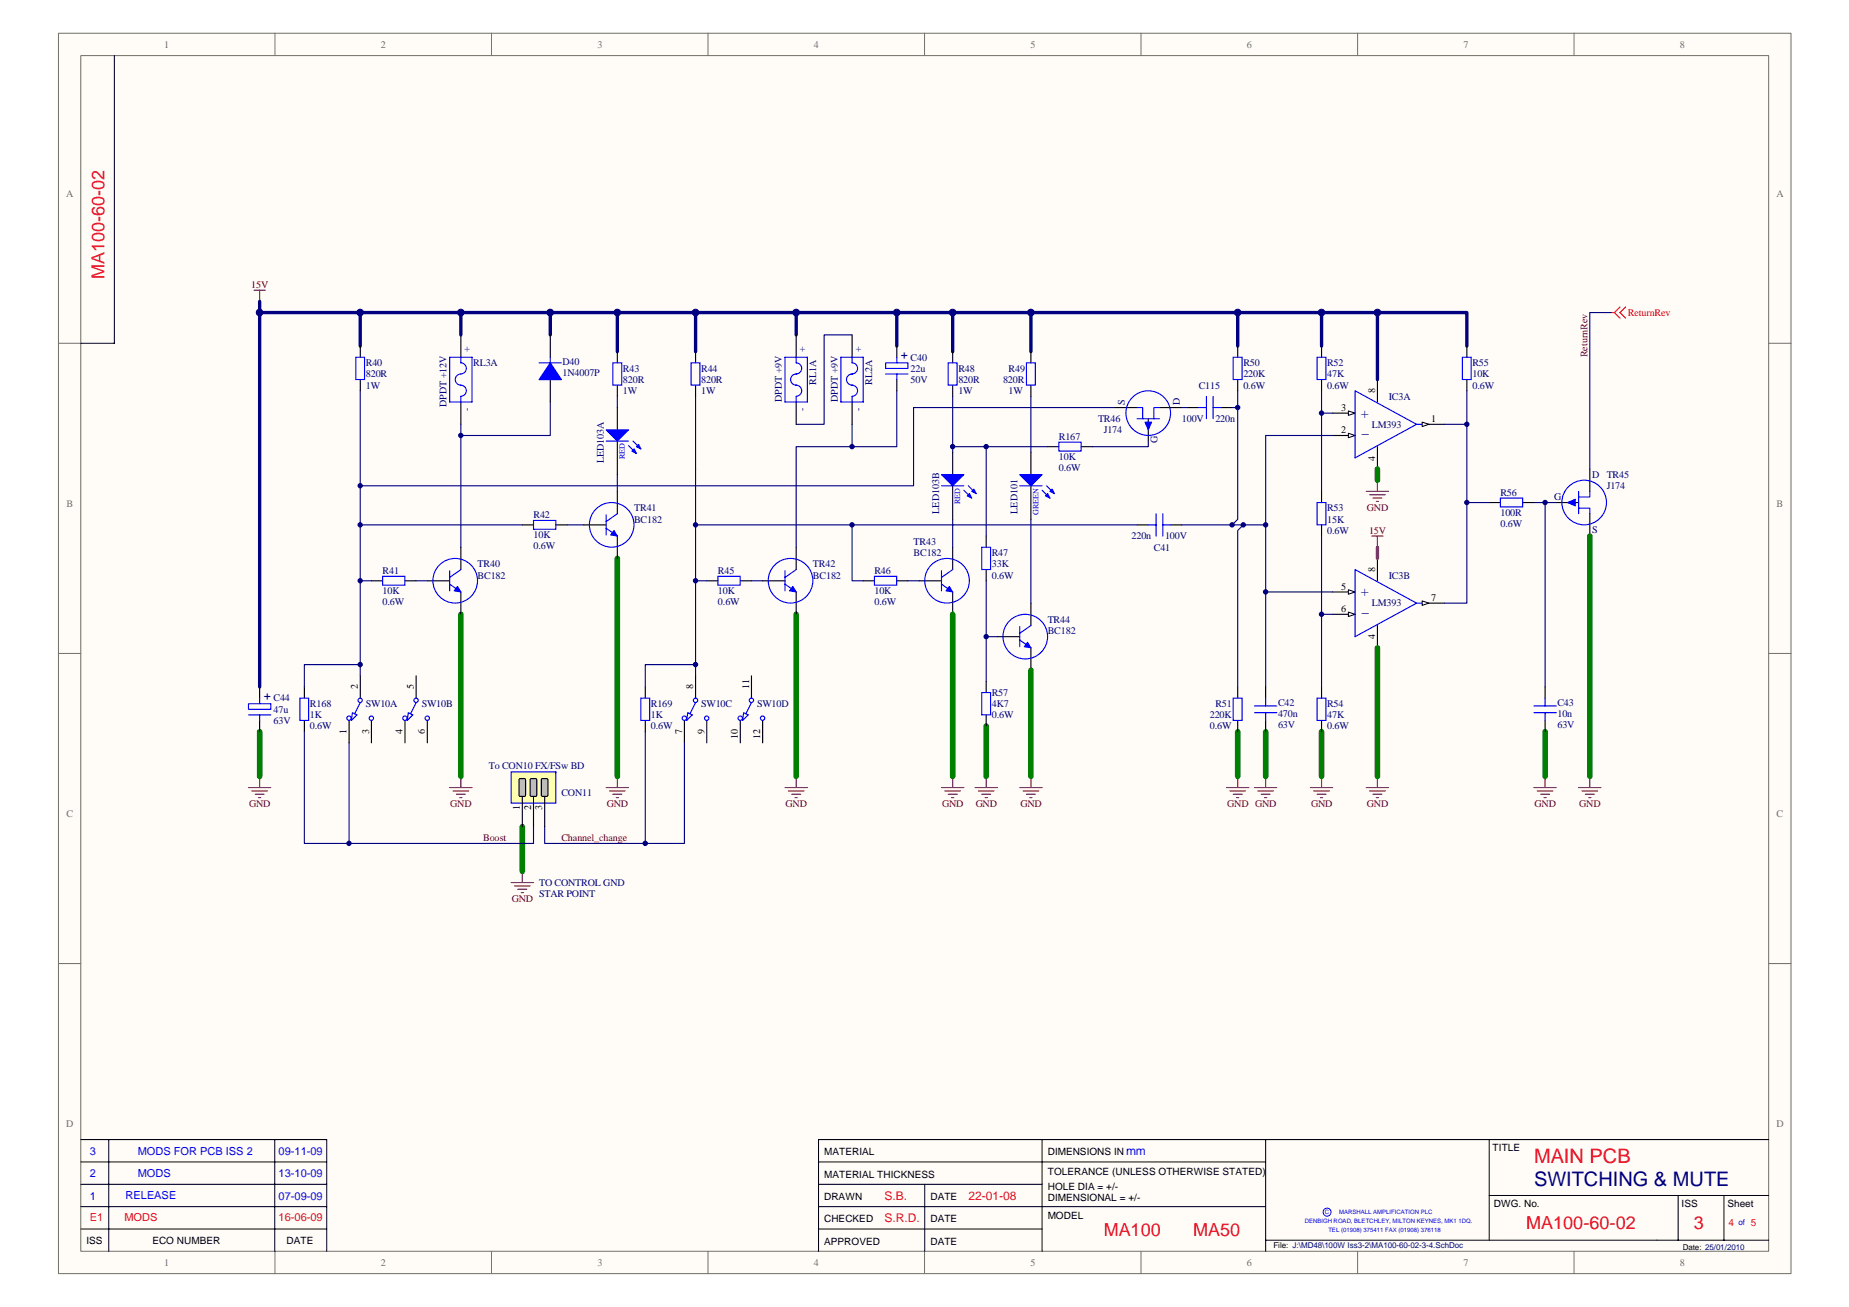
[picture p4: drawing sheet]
<svg xmlns="http://www.w3.org/2000/svg" width="420mm" height="297mm" viewBox="0 0 420 297" stroke-linecap="round" stroke-linejoin="round" font-family="sans-serif">
<path d="M13.3 7.6h393.7v281.9h-393.7z" fill="#fffcf8"/>
<path d="M13.3 7.6h393.7v281.9h-393.7z" fill="none" stroke="#706f64" stroke-width=".23"/>
<path d="M18.4 12.7h383.5v271.7h-383.5z" fill="#fffcf8"/>
<g fill="none" stroke="#706f64" stroke-width=".23">
<path d="M18.4 12.6h383.5v271.8h-383.5zM62.5 7.5v5.1M111.7 7.5v5.1M160.9 7.5v5.1M210.1 7.5v5.1M259.3 7.5v5.1M308.5 7.5v5.1M357.7 7.5v5.1M13.3 78h5.1M401.9 78h5.1M13.3 148.5h5.1M401.9 148.5h5.1"/>
<path d="M13.3 219h5.1M401.9 219h5.1M62.5 284.4v5.1M111.7 284.4v5.1M160.9 284.4v5.1M210.1 284.4v5.1M259.3 284.4v5.1M308.5 284.4v5.1M357.7 284.4v5.1"/>
</g>
<g fill="none" stroke="#000" stroke-width=".23">
<path d="M26 12.6v65.4h-7.6M18.4 259h55.8v25.4M24.7 259v25.4M62.4 259v25.4M236.8 259v25.4M287.6 259h-101.6v25.4M338.4 259v22.9M401.9 259h-114.3v25.4M18.4 264.1h55.8M18.4 269.2h55.8M18.4 274.2h55.8M18.4 279.3h55.8"/>
<path d="M186 264.1h101.6M186 269.2h50.8M186 274.2h101.6M186 279.3h50.8M210.1 269.2v15.2M338.4 271.7h63.5M381.3 271.7v10.2M391.7 271.7v10.2M287.6 281.9h114.3"/>
</g>
<path d="M300.7 275.4a.9 .9 0 0 1 1.3-.7 .9 .9 0 0 1 0 1.5 .9 .9 0 0 1-1.3-.7" fill="none" stroke="#00f" stroke-width=".23"/>
<path d="M104.7 76.1v5.1M104.7 91.4v5M302.8 93.9h5.1M353.6 114.2h5.1M361.3 106.6v5.1M361.3 116.8v5" fill="none" stroke="#000" stroke-width=".25"/>
<g fill="none" stroke="#00f" stroke-width=".25">
<path d="M102.2 81.2h5.1v10.2h-5.1zM104.7 81.2v1.3a1.32 1.32 0 0 1 1.2 1.5 1.32 1.32 0 0 1-1.6 1.1 1.34 1.34 0 0 0-.7 1.6 1.34 1.34 0 0 0 1.5 .9 1.26 1.26 0 0 1 .9 1.4 1.26 1.26 0 0 1-1.3 1.1M104.7 90.1v1.3M358.7 115.5h2.6v1.3M358.7 111.7v5.1M361.3 111.7v1.2h-2.6"/>
<circle cx="360" cy="114.2" r="5.1"/>
</g>
<path d="M356.2 114.2l1.8-.7v1.5z" fill="#00f" stroke="#00f" stroke-width=".23"/>
<path d="M306.4 93.4l1.5 .5-1.5 .5z" fill="#fffcf8" stroke="#000" stroke-width=".23"/>
<path d="M302.8 99h5.1" fill="none" stroke="#000" stroke-width=".25"/>
<path d="M306.4 98.5l1.5 .5-1.5 .5z" fill="#fffcf8" stroke="#000" stroke-width=".23"/>
<path d="M323.2 96.4h5" fill="none" stroke="#000" stroke-width=".25"/>
<path d="M323.2 95.9l1.5 .5-1.5 .5z" fill="#fffcf8" stroke="#000" stroke-width=".23"/>
<path d="M307.9 88.8l14 7.6-14 7.7zM321.9 96.4h1.3" fill="none" stroke="#00f" stroke-width=".25"/>
<path d="M313 86.3v5.1M313 101.5v5.1M302.8 134.5h5.1" fill="none" stroke="#000" stroke-width=".25"/>
<path d="M306.4 134l1.5 .5-1.5 .5z" fill="#fffcf8" stroke="#000" stroke-width=".23"/>
<path d="M302.8 139.6h5.1" fill="none" stroke="#000" stroke-width=".25"/>
<path d="M306.4 139.1l1.5 .5-1.5 .5z" fill="#fffcf8" stroke="#000" stroke-width=".23"/>
<path d="M323.2 137.1h5" fill="none" stroke="#000" stroke-width=".25"/>
<path d="M323.2 136.6l1.5 .5-1.5 .5z" fill="#fffcf8" stroke="#000" stroke-width=".23"/>
<g fill="none" stroke="#00f" stroke-width=".25">
<path d="M122.5 82.5h5.1M125 81.2v1.3M137.7 117v4.6M140.3 116.8l-2.6 1.7M102.2 132.8l2.5 1.7M102.2 129.7v4.6M104.7 129.5l-2.5 1.7M137.7 120.1l2.6 1.7M178.4 132.8l2.5 1.7M178.4 129.7v4.6M180.9 129.5l-2.5 1.7M213.9 132.8l2.6 1.7"/>
<path d="M213.9 129.7v4.6M216.5 129.5l-2.6 1.7M307.9 129.5l14 7.6-14 7.6zM321.9 137.1h1.3M56.5 159.9h5v1.3h-5zM59 158.7v1.2M81.9 159.7l-1.3 2.5M94.6 159.7l-1.3 2.5M158.1 159.7l-1.3 2.5M170.8 159.7l-1.3 2.5M231.7 145.5l2.6 1.7M231.7 142.4v4.6"/>
<path d="M234.3 142.2l-2.6 1.7M287.6 158.7v1.7M56.5 162.5h5M59 162.5v1.2M80.1 162l1 .5-1.3 1.2zM92.8 162l1 .5-1.3 1.2zM156.3 162l1 .5-1.3 1.2zM169 162l1 .5-1.3 1.2zM285.1 160.4h5M285.1 162h5M287.6 162v1.7"/>
<circle cx="139" cy="119.3" r="5.1"/>
<circle cx="103.4" cy="132" r="5.1"/>
<circle cx="179.6" cy="132" r="5.1"/>
<circle cx="215.2" cy="132" r="5.1"/>
<circle cx="81.8" cy="159.2" r=".49"/>
<circle cx="94.5" cy="159.2" r=".5"/>
<circle cx="158" cy="159.2" r=".5"/>
<circle cx="170.7" cy="159.2" r=".5"/>
<circle cx="233" cy="144.7" r="5.1"/>
<circle cx="79.3" cy="163.2" r=".49"/>
<circle cx="84.4" cy="163.2" r=".5"/>
<circle cx="92" cy="163.2" r=".5"/>
<circle cx="97.1" cy="163.2" r=".5"/>
<circle cx="155.5" cy="163.2" r=".5"/>
<circle cx="160.6" cy="163.2" r=".5"/>
<circle cx="168.2" cy="163.2" r=".5"/>
<circle cx="173.3" cy="163.2" r=".5"/>
</g>
<g fill="none" stroke="#000" stroke-width=".25">
<path d="M125 76.1v5.1M125 86.3v5.1M132.7 119.3h5M140.3 111.7v5.1M97.1 132h5.1M104.7 124.4v5.1M104.7 134.5v5.1M140.3 121.8v5.1M173.3 132h5.1M180.9 124.4v5.1M180.9 134.5v5.1M208.9 132h5"/>
<path d="M216.5 124.4v5.1M216.5 134.5v5.1M234.3 137.1v5.1M313 126.9v5.1M59 156.1v2.6M81.9 153.6v5.1M94.6 153.6v5.1M158.1 153.6v5.1M170.8 153.6v5.1M226.6 144.7h5.1M234.3 147.2v5.1M287.6 156.1v2.6"/>
<path d="M313 142.2v5M59 163.7v2.6M79.3 163.7v5.1M84.4 163.7v5.1M92 163.7v5.1M97.1 163.7v5.1M155.5 163.7v5.1M160.6 163.7v5.1M168.2 163.7v5.1M173.3 163.7v5.1M287.6 163.7v2.6"/>
</g>
<g fill="none" stroke="#000080" stroke-width=".76">
<path d="M59 71h22.9M59 68.5v87.6M104.7 71h20.3v5.1M104.7 76.1v-5.1h-22.8v7.7M125 71h15.3v8.9M140.3 71h40.6v5.1M158.1 71v8.9M180.9 71h22.9v7.7M203.8 71h12.7M234.3 71v8.9M281.3 71v7.7M300.3 78.7v-7.7h-83.8v8.9"/>
<path d="M300.3 71h12.7v15.3M313 71h20.3v7.7"/>
</g>
<g fill="none" stroke="#000080" stroke-width=".25">
<path d="M193.6 76.1h-6.3v20.3h-6.4M366.3 71h-5v35.6M81.9 88.8v30.5h36.8M104.7 99v25.4M125 91.4v7.6h-20.3v-2.6M140.3 90.1v2.5M158.1 90.1v29.2h100.3M193.6 96.4v5.1h-12.7v22.9M203.8 88.8v12.7h-10.2M216.5 90.1v12.7M234.3 90.1v12.7M300.3 88.8v5.1h2.5"/>
<path d="M300.3 93.9v17.8M302.8 99h-15.2v57.1M333.3 88.8v7.6h-5.1M333.3 96.4v17.8h5.1M81.9 119.3v34.3M128.9 119.3h3.8M140.3 107.9v3.8M193.6 119.3v12.7h2.6M216.5 118v6.4M234.3 118v19.1M333.3 114.2v22.9h-5.1M348.6 114.2h5"/>
<path d="M351.1 114.2v41.9M81.9 132h2.5M94.6 132h2.5M158.1 132v21.6M170.8 132h2.5M206.3 132h2.6M224.1 132v12.7h2.5M287.6 134.5h15.2M300.3 121.8v17.8M302.8 139.6h-2.5v16.5M224.1 144.7v10.2M79.3 168.8v22.9h41.9v-3.8"/>
<path d="M155.5 168.8v22.9h-31.7v-3.8"/>
</g>
<g fill="none" stroke="#800000" stroke-width=".25">
<path d="M57.7 66h2.6M59 66v2.5M310.5 111.7h5M311.2 112.4h3.6M312 113.2h2M312.7 114h.6M313 109.1v2.6M311.7 121.8h2.6M313 121.8v2.6M56.5 179h5M57.2 179.7h3.6M59 176.4v2.6"/>
<path d="M102.2 179h5.1M102.9 179.7h3.6M104.7 176.4v2.6M137.7 179h5.1M138.5 179.7h3.6M140.3 176.4v2.6M178.4 179h5.1M179.1 179.7h3.6M180.9 176.4v2.6M213.9 179h5.1M214.7 179.7h3.6M216.5 176.4v2.6"/>
<path d="M221.6 179h5M222.3 179.7h3.6M224.1 176.4v2.6M231.7 179h5.1M232.5 179.7h3.5M234.3 176.4v2.6M278.7 179h5.1M279.5 179.7h3.5M281.3 176.4v2.6M285.1 179h5M285.8 179.7h3.6M287.6 176.4v2.6"/>
<path d="M297.8 179h5M298.5 179.7h3.6M300.3 176.4v2.6M310.5 179h5M311.2 179.7h3.6M313 176.4v2.6M348.6 179h5M349.3 179.7h3.6M351.1 176.4v2.6M358.7 179h5.1M359.5 179.7h3.5M361.3 176.4v2.6"/>
<path d="M58 180.5h2M58.7 181.3h.6M103.7 180.5h2M104.5 181.3h.5M118.7 198v2.6M139.3 180.5h2M140 181.3h.5M179.9 180.5h2M180.7 181.3h.5M215.5 180.5h2M216.2 181.3h.5M223.1 180.5h2"/>
<path d="M223.8 181.3h.6M233.2 180.5h2.1M234 181.3h.5M280.2 180.5h2.1M281 181.3h.5M286.6 180.5h2M287.3 181.3h.6M299.3 180.5h2M300 181.3h.6M312 180.5h2M312.7 181.3h.6M350.1 180.5h2"/>
<path d="M350.8 181.3h.6M360.2 180.5h2.1M361 181.3h.5M116.2 200.6h5M116.9 201.3h3.6M117.7 202.1h2M118.4 202.9h.5"/>
</g>
<g fill="none" stroke="#008000" stroke-width="1.3">
<path d="M313 106.6v2.5M104.7 139.6v36.8M140.3 126.9v49.5M180.9 139.6v36.8M216.5 139.6v36.8M361.3 121.8v54.6M234.3 152.3v24.1M313 147.2v29.2M59 166.3v10.1M224.1 165v11.4M281.3 166.3v10.1M287.6 166.3v10.1"/>
<path d="M300.3 166.3v10.1M351.1 166.3v10.1M118.7 187.9v10.1"/>
</g>
<path d="M313 124.4v2.5" fill="none" stroke="#800080" stroke-width=".76"/>
<path d="M366.3 71h.5M366.8 71l1.3 1.3M368.1 69.8l-1.3 1.2M369.4 69.8l-1.3 1.2 1.3 1.3" fill="none" stroke="#f00" stroke-width=".25"/>
<g fill="#00f" stroke="#00f" stroke-width=".23">
<path d="M104 133.3l.7 1.2-1.5-.2z"/>
<path d="M139.5 120.6l.8 1.2-1.5-.2z"/>
<path d="M180.2 133.3l.7 1.2-1.5-.2z"/>
<path d="M215.7 133.3l.8 1.2-1.5-.2z"/>
<path d="M233.5 146l.8 1.2-1.6-.2z"/>
</g>
<path d="M125 82.5l2.6 3.8h-5.1z" fill="#00f" stroke="#00f" stroke-width=".25"/>
<path d="M116.2 175.4v7.1h10.1v-7.1z" fill-rule="evenodd" fill="#ffffb0" stroke="#00f" stroke-width=".25"/>
<path d="M118.7 181v6.9M121.2 181v6.9" fill="none" stroke="#000" stroke-width=".25"/>
<g fill="#c0c0c0" stroke="#000" stroke-width=".25">
<path d="M118 177.1l1.2-.1 .2 .2v3.5l-.2 .3h-1l-.3-.3z" fill-rule="evenodd"/>
<path d="M120.5 177.1l1.2-.1 .3 .2v3.5l-.3 .3h-1l-.2-.3z" fill-rule="evenodd"/>
</g>
<path d="M123.8 181v6.9" fill="none" stroke="#000" stroke-width=".25"/>
<path d="M123 177.1l1.3-.1 .2 .2v3.5l-.2 .3h-1l-.3-.3z" fill-rule="evenodd" fill="#c0c0c0" stroke="#000" stroke-width=".25"/>
<g fill="none" stroke="#000" stroke-width=".25">
<path d="M81.9 78.7v2.5M140.3 79.9v2.6M158.1 79.9v2.6M180.9 76.1v5.1M193.6 76.1v5.1M203.8 78.7v2.5M216.5 79.9v2.6M234.3 79.9v2.6M281.3 78.7v2.5M300.3 78.7v2.5M333.3 78.7v2.5M81.9 86.3v2.5"/>
<path d="M140.3 87.5v2.6M140.3 92.6v5.1M158.1 87.5v2.6M180.9 91.4v5M193.6 91.4v5M203.8 86.3v2.5M216.5 87.5v2.6M234.3 87.5v2.6M253.3 92.6h5.1M260.9 95.2v5M263.5 92.6h5.1M269.8 92.6h2.6"/>
<path d="M277.4 92.6h2.6M281.3 86.3v2.5M300.3 86.3v2.5M333.3 86.3v2.5M118.7 119.3h2.5M126.3 119.3h2.6M140.3 100.2v7.7M216.5 102.8v5.1M216.5 110.4v7.6M234.3 102.8v5.1M234.3 110.4v7.6M238.1 101.5h2.5"/>
<path d="M245.7 101.5h2.5M258.4 119.3h2.5M266 119.3h2.6M300.3 111.7v2.5M300.3 119.3v2.5M338.4 114.2h2.5M346 114.2h2.6M84.4 132h2.5M92 132h2.6M160.6 132h2.5M168.2 132h2.6M196.2 132h2.5"/>
<path d="M203.8 132h2.5M224.1 121.8v2.6M224.1 129.5v2.5M69.2 156.1v2.6M146.6 156.1v2.6M224.1 154.9v2.5M281.3 156.1v2.6M300.3 156.1v2.6M351.1 156.1v2.6M69.2 163.7v2.6M146.6 163.7v2.6M224.1 162.5v2.5"/>
<path d="M281.3 163.7v2.6M300.3 163.7v2.6M351.1 163.7v2.6"/>
</g>
<g fill="none" stroke="#00f" stroke-width=".25">
<path d="M80.8 81.2h2v5.1h-2zM139.3 82.5h2v5h-2zM157 82.5h2.1v5h-2.1zM178.4 81.2h5.1v10.2h-5.1zM180.9 81.2v1.3a1.27 1.27 0 0 1 1.3 1.2 1.27 1.27 0 0 1-1.3 1.3 1.26 1.26 0 0 0-1.2 1.3 1.26 1.26 0 0 0 1.2 1.2 1.27 1.27 0 0 1 1.3 1.3 1.27 1.27 0 0 1-1.3 1.3M180.9 90.1v1.3M191.1 81.2h5.1v10.2h-5.1zM193.6 81.2v1.3a1.27 1.27 0 0 1 1.3 1.2 1.27 1.27 0 0 1-1.3 1.3 1.26 1.26 0 0 0-1.2 1.3 1.26 1.26 0 0 0 1.2 1.2 1.27 1.27 0 0 1 1.3 1.3 1.27 1.27 0 0 1-1.3 1.3M193.6 90.1v1.3M201.2 82.5h5.1v1.2h-5.1zM201.2 85h5.1M203.8 81.2v1.3"/>
<path d="M203.8 85v1.3M215.5 82.5h2v5h-2zM233.2 82.5h2.1v5h-2.1zM258.4 92.6h1.3v2.6M258.4 95.2h5.1M263.5 92.6h-1.3v2.6M272.4 92.6h1.7M274.1 90.1v5.1M275.7 90.1v5.1M275.7 92.6h1.7M280.2 81.2h2v5.1h-2zM299.3 81.2h2v5.1h-2z"/>
<path d="M332.3 81.2h2v5.1h-2zM121.2 118.3h5.1v2h-5.1zM137.7 100.2h5.1M142.8 101.3l1.8 1.7M143.8 100.2l1.8 1.8M213.9 110.4h5.1M219 111.4l1.8 1.8M220 110.4l1.8 1.8M231.7 110.4h5.1M236.8 111.4l1.8 1.8M237.8 110.4l1.8 1.8M240.6 100.5h5.1v2h-5.1z"/>
<path d="M260.9 119.3h1.8M262.7 116.8v5M264.2 116.8v5M264.2 119.3h1.8M299.3 114.2h2v5.1h-2zM340.9 113.2h5.1v2h-5.1zM86.9 131h5.1v2h-5.1zM163.1 131h5.1v2h-5.1zM198.7 131h5.1v2h-5.1zM223.1 124.4h2v5h-2zM68.1 158.7h2v5h-2zM145.6 158.7h2v5h-2z"/>
<path d="M223.1 157.4h2v5.1h-2zM280.2 158.7h2v5h-2zM299.3 158.7h2v5h-2zM351.1 158.7v1.7M348.6 160.4h5M348.6 162h5M351.1 162v1.7"/>
<circle cx="260.9" cy="93.9" r="5.1"/>
</g>
<g fill="none" stroke="#000080" stroke-width=".25">
<path d="M253.3 92.6h-45.7v17.8h-125.7M268.6 92.6h1.2M281.3 88.8v3.8h-1.3M281.3 92.6v25.4l-1.3 1.3M158.1 119.3v12.7h2.5M216.5 101.5h21.6M224.1 101.5v20.3M260.9 100.2v1.3h-12.7M268.6 119.3h19M282.5 119.3l-1.2 1.3v35.5M81.9 151h-12.7v5.1M158.1 151h-11.5v5.1"/>
<path d="M69.2 166.3v25.4h10.1M146.6 166.3v25.4"/>
</g>
<g fill="#00f" stroke="#00f" stroke-width=".25">
<path d="M231.7 107.9h5.1l-2.5 2.5z"/>
<path d="M237.6 112.7l.5-.5 .5 1z"/>
<path d="M238.6 111.7l.5-.5 .5 1z"/>
<path d="M137.7 97.7h5.1l-2.5 2.5z"/>
<path d="M143.6 102.5l.5-.5 .5 1z"/>
<path d="M144.6 101.5l.5-.5 .5 1z"/>
<path d="M213.9 107.9h5.1l-2.5 2.5z"/>
<path d="M219.8 112.7l.5-.5 .5 1z"/>
<path d="M220.8 111.7l.5-.5 .5 1z"/>
</g>
<path d="M260.2 95.9h1.5l-.8 1.8z" fill="#00f" stroke="#00f" stroke-width=".23"/>
<g fill="#000080" stroke="#000080" stroke-width=".23">
<circle cx="59" cy="71" r=".75"/>
<circle cx="79.3" cy="191.7" r=".49"/>
<circle cx="81.8" cy="151" r=".49"/>
<circle cx="81.8" cy="132" r=".49"/>
<circle cx="81.8" cy="119.3" r=".49"/>
<circle cx="81.8" cy="110.4" r=".49"/>
<circle cx="81.8" cy="71" r=".74"/>
<circle cx="104.7" cy="99" r=".5"/>
<circle cx="104.7" cy="71" r=".75"/>
<circle cx="125" cy="71" r=".75"/>
<circle cx="140.3" cy="71" r=".75"/>
<circle cx="146.6" cy="191.7" r=".5"/>
<circle cx="158" cy="151" r=".5"/>
<circle cx="158" cy="132" r=".5"/>
<circle cx="158" cy="119.3" r=".5"/>
<circle cx="158.1" cy="71" r=".75"/>
<circle cx="180.9" cy="71" r=".75"/>
<circle cx="193.6" cy="119.3" r=".5"/>
<circle cx="193.6" cy="101.5" r=".5"/>
<circle cx="203.8" cy="71" r=".75"/>
<circle cx="216.5" cy="101.5" r=".5"/>
<circle cx="216.5" cy="71" r=".75"/>
<circle cx="224.1" cy="144.7" r=".5"/>
<circle cx="224.1" cy="101.5" r=".5"/>
<circle cx="234.3" cy="71" r=".75"/>
<circle cx="280" cy="119.3" r=".5"/>
<circle cx="281.2" cy="92.6" r=".49"/>
<circle cx="281.2" cy="71" r=".75"/>
<circle cx="282.5" cy="119.3" r=".5"/>
<circle cx="287.6" cy="134.5" r=".49"/>
<circle cx="287.6" cy="119.3" r=".49"/>
<circle cx="300.3" cy="139.6" r=".49"/>
<circle cx="300.3" cy="93.9" r=".49"/>
<circle cx="300.3" cy="71" r=".75"/>
<circle cx="313" cy="71" r=".75"/>
<circle cx="333.3" cy="114.2" r=".5"/>
<circle cx="333.3" cy="96.4" r=".5"/>
<circle cx="351.1" cy="114.2" r=".49"/>
</g>
<text font-size="4.5" fill="#ee0e22" x="348.6" y="264.4">MAIN PCB</text>
<text font-size="4.5" fill="#000080" x="348.6" y="269.4">SWITCHING &amp; MUTE</text>
<g font-size="4.1" fill="#ee0e22">
<text x="23.8" y="63.4" transform="rotate(-90 23.8 63.4)">MA100-60-02</text>
<text x="250.8" y="281">MA100</text>
<text x="271.1" y="281">MA50</text>
<text x="346.8" y="279.2">MA100-60-02</text>
<text x="384.9" y="279.2">3</text>
</g>
<g font-size="3.2" fill="#000080">
<text x="309.2" y="94.9">+</text>
<text x="309.5" y="98.5">_</text>
<text x="309.2" y="135.6">+</text>
<text x="309.5" y="139.1">_</text>
</g>
<g font-size="2.7" fill="#000080">
<text x="206.3" y="81.5" transform="rotate(-90 206.3 81.5)">+</text>
<text x="61.5" y="159" transform="rotate(-90 61.5 159)">+</text>
</g>
<text font-size="2.7" fill="#00f" x="255.9" y="262.5">mm</text>
<g font-size="2.7" fill="#ee0e22">
<text x="201" y="272.6">S.B.</text>
<text x="220.1" y="272.6">22-01-08</text>
<text x="201" y="277.7">S.R.D.</text>
</g>
<g font-size="2.5" fill="#00f">
<text x="20.4" y="262.5">3</text>
<text x="31.3" y="262.5">MODS FOR PCB ISS 2</text>
<text x="63.3" y="262.5">09-11-09</text>
<text x="20.4" y="267.6">2</text>
<text x="31.3" y="267.6">MODS</text>
<text x="63.3" y="267.6">13-10-09</text>
<text x="20.4" y="272.7">1</text>
<text x="28.5" y="272.4">RELEASE</text>
<text x="63.3" y="272.7">07-09-09</text>
</g>
<g font-size="2.5" fill="#ee0e22">
<text x="20.4" y="277.5">E1</text>
<text x="28.3" y="277.5">MODS</text>
<text x="63.3" y="277.5">16-06-09</text>
</g>
<g font-size="2.3" fill="#706f64">
<text x="37.3" y="10.8">1</text>
<text x="86.5" y="10.8">2</text>
<text x="135.8" y="10.8">3</text>
<text x="184.9" y="10.8">4</text>
<text x="234.2" y="10.8">5</text>
<text x="283.3" y="10.8">6</text>
<text x="332.6" y="10.8">7</text>
<text x="381.8" y="10.8">8</text>
<text x="15" y="44.7">A</text>
<text x="403.7" y="44.7">A</text>
<text x="15.1" y="115.2">B</text>
<text x="403.7" y="115.2">B</text>
<text x="15.1" y="185.7">C</text>
<text x="403.7" y="185.7">C</text>
<text x="15" y="256.2">D</text>
<text x="403.7" y="256.2">D</text>
<text x="37.3" y="287.7">1</text>
<text x="86.5" y="287.7">2</text>
<text x="135.8" y="287.7">3</text>
<text x="184.9" y="287.7">4</text>
<text x="234.2" y="287.7">5</text>
<text x="283.3" y="287.7">6</text>
<text x="332.6" y="287.7">7</text>
<text x="381.8" y="287.7">8</text>
</g>
<g font-size="2.3" fill="#800000">
<text x="57.1" y="65.4">15V</text>
<text x="360.7" y="81.2" transform="rotate(-90 360.7 81.2)">ReturnRev</text>
<text x="310.6" y="116.2">GND</text>
<text x="311.1" y="121.3">15V</text>
<text x="56.6" y="183.5">GND</text>
<text x="102.3" y="183.5">GND</text>
<text x="137.9" y="183.5">GND</text>
<text x="178.5" y="183.5">GND</text>
<text x="214.1" y="183.5">GND</text>
<text x="221.7" y="183.5">GND</text>
<text x="231.9" y="183.5">GND</text>
<text x="278.9" y="183.5">GND GND</text>
<text x="297.9" y="183.5">GND</text>
<text x="310.6" y="183.5">GND</text>
<text x="348.7" y="183.5">GND</text>
<text x="358.9" y="183.5">GND</text>
<text x="109.8" y="191.2">Boost</text>
<text x="127.6" y="191.2">Channel_change</text>
<text x="116.3" y="205.1">GND</text>
</g>
<text font-size="2.3" fill="#f00" x="369.9" y="71.8">ReturnRev</text>
<g font-size="2.3" fill="#000080">
<text x="83.1" y="83.2">R40</text>
<text x="106.8" y="80" transform="rotate(-90 106.8 80)">+</text>
<text x="107.5" y="83.2">RL3A</text>
<text x="127.8" y="83">D40</text>
<text x="183" y="80" transform="rotate(-90 183 80)">+</text>
<text x="195.7" y="80" transform="rotate(-90 195.7 80)">+</text>
<text x="206.9" y="82">C40</text>
<text x="282.5" y="83.2">R50</text>
<text x="301.6" y="83.2">R52</text>
<text x="334.6" y="83.2">R55</text>
<text x="83.1" y="85.8">820R</text>
<text x="83.1" y="88.3">1W</text>
<text x="127.8" y="85.5">1N4007P</text>
<text x="141.6" y="87">820R</text>
<text x="141.6" y="89.6">1W</text>
<text x="141.6" y="84.5">R43</text>
<text x="159.3" y="87">820R</text>
<text x="159.3" y="89.6">1W</text>
<text x="159.3" y="84.5">R44</text>
<text x="185.5" y="87.5" transform="rotate(-90 185.5 87.5)">RL1A</text>
<text x="198.2" y="87.5" transform="rotate(-90 198.2 87.5)">RL2A</text>
<text x="206.9" y="84.5">22u</text>
<text x="206.9" y="87">50V</text>
<text x="217.8" y="87">820R</text>
<text x="217.8" y="89.6">1W</text>
<text x="217.8" y="84.5">R48</text>
<text x="227.9" y="87">820R</text>
<text x="229.2" y="89.6">1W</text>
<text x="229.2" y="84.5">R49</text>
<text x="272.4" y="88.3">C115</text>
<text x="282.5" y="85.8">220K</text>
<text x="282.5" y="88.3">0.6W</text>
<text x="301.6" y="85.8">47K</text>
<text x="301.6" y="88.3">0.6W</text>
<text x="334.6" y="85.8">10K</text>
<text x="334.6" y="88.3">0.6W</text>
<text x="101.5" y="92.5" transform="rotate(-90 101.5 92.5)">DPDT +12V</text>
<text x="106.8" y="93.4" transform="rotate(-90 106.8 93.4)">-</text>
<text x="177.7" y="91.4" transform="rotate(-90 177.7 91.4)">DPDT +9V</text>
<text x="183" y="93.4" transform="rotate(-90 183 93.4)">-</text>
<text x="190.4" y="91.4" transform="rotate(-90 190.4 91.4)">DPDT +9V</text>
<text x="195.7" y="93.4" transform="rotate(-90 195.7 93.4)">-</text>
<text x="249.5" y="95.9">TR46</text>
<text x="255.6" y="92.1" transform="rotate(-90 255.6 92.1)">S</text>
<text x="268.1" y="92.1" transform="rotate(-90 268.1 92.1)">D</text>
<text x="268.6" y="95.9">100V</text>
<text x="276.2" y="95.9">220n</text>
<text x="315.6" y="90.8">IC3A</text>
<text x="240.6" y="100">R167</text>
<text x="250.8" y="98.5">J174</text>
<text x="263" y="100.8" transform="rotate(-90 263 100.8)">G</text>
<text x="311.8" y="97.2">LM393</text>
<text x="137.2" y="105.3" transform="rotate(-90 137.2 105.3)">LED103A</text>
<text x="240.6" y="104.6">10K</text>
<text x="240.6" y="107.1">0.6W</text>
<text x="341" y="112.7">R56</text>
<text x="353.2" y="113.7">G</text>
<text x="361.8" y="108.6">D</text>
<text x="365.1" y="111.2">J174</text>
<text x="365.1" y="108.6">TR45</text>
<text x="121.2" y="117.8">R42</text>
<text x="144.1" y="116.2">TR41</text>
<text x="144.1" y="118.8">BC182</text>
<text x="213.4" y="116.8" transform="rotate(-90 213.4 116.8)">LED103B</text>
<text x="231.2" y="116.8" transform="rotate(-90 231.2 116.8)">LED101</text>
<text x="301.6" y="118.8">15K</text>
<text x="301.6" y="116.2">R53</text>
<text x="341" y="117.3">100R</text>
<text x="341" y="119.8">0.6W</text>
<text x="121.2" y="122.3">10K</text>
<text x="121.2" y="124.9">0.6W</text>
<text x="207.6" y="123.9">TR43</text>
<text x="257.1" y="122.6">220n</text>
<text x="262.2" y="125.1">C41</text>
<text x="264.8" y="122.6">100V</text>
<text x="301.6" y="121.3">0.6W</text>
<text x="361.8" y="121.1">S</text>
<text x="86.9" y="130.5">R41</text>
<text x="108.5" y="128.9">TR40</text>
<text x="108.5" y="131.5">BC182</text>
<text x="163.1" y="130.5">R45</text>
<text x="184.7" y="128.9">TR42</text>
<text x="184.7" y="131.5">BC182</text>
<text x="198.7" y="130.5">R46</text>
<text x="207.6" y="126.4">BC182</text>
<text x="225.4" y="128.9">33K</text>
<text x="225.4" y="131.5">0.6W</text>
<text x="225.4" y="126.4">R47</text>
<text x="315.6" y="131.5">IC3B</text>
<text x="86.9" y="135">10K</text>
<text x="86.9" y="137.6">0.6W</text>
<text x="163.1" y="135">10K</text>
<text x="163.1" y="137.6">0.6W</text>
<text x="198.7" y="135">10K</text>
<text x="198.7" y="137.6">0.6W</text>
<text x="311.8" y="137.8">LM393</text>
<text x="238.1" y="141.6">TR44</text>
<text x="238.1" y="144.2">BC182</text>
<text x="62.2" y="162">47u</text>
<text x="62.2" y="159.4">C44</text>
<text x="70.4" y="160.7">R168</text>
<text x="83.1" y="160.7">SW10A</text>
<text x="95.8" y="160.7">SW10B</text>
<text x="147.9" y="160.7">R169</text>
<text x="159.3" y="160.7">SW10C</text>
<text x="172" y="160.7">SW10D</text>
<text x="225.4" y="160.7">4K7</text>
<text x="225.4" y="158.2">R57</text>
<text x="276.2" y="160.7">R51</text>
<text x="290.4" y="160.4">C42</text>
<text x="301.6" y="160.7">R54</text>
<text x="353.9" y="160.4">C43</text>
<text x="62.2" y="164.5">63V</text>
<text x="70.4" y="163.2">1K</text>
<text x="70.4" y="165.8">0.6W</text>
<text x="147.9" y="163.2">1K</text>
<text x="147.9" y="165.8">0.6W</text>
<text x="225.4" y="163.2">0.6W</text>
<text x="274.9" y="163.2">220K</text>
<text x="274.9" y="165.8">0.6W</text>
<text x="290.4" y="163">470n</text>
<text x="290.4" y="165.5">63V</text>
<text x="301.6" y="163.2">47K</text>
<text x="301.6" y="165.8">0.6W</text>
<text x="353.9" y="163">10n</text>
<text x="353.9" y="165.5">63V</text>
<text x="111.1" y="174.7">To CON10 FX/FSw BD</text>
<text x="127.6" y="181">CON11</text>
<text x="122.5" y="201.3">TO CONTROL GND</text>
<text x="122.5" y="203.9">STAR POINT</text>
</g>
<g font-size="2.3">
<text x="312.5" y="89.3" transform="rotate(-90 312.5 89.3)">8</text>
<text x="304.8" y="93.4">3</text>
<text x="325.2" y="95.9">1</text>
<text x="304.8" y="98.5">2</text>
<text x="312.5" y="104.7" transform="rotate(-90 312.5 104.7)">4</text>
<text x="312.5" y="130" transform="rotate(-90 312.5 130)">8</text>
<text x="304.8" y="134">5</text>
<text x="325.2" y="136.6">7</text>
<text x="304.8" y="139.1">6</text>
<text x="312.5" y="145.3" transform="rotate(-90 312.5 145.3)">4</text>
<text x="81.3" y="156.6" transform="rotate(-90 81.3 156.6)">2</text>
<text x="94" y="156.6" transform="rotate(-90 94 156.6)">5</text>
<text x="157.5" y="156.6" transform="rotate(-90 157.5 156.6)">8</text>
<text x="170.2" y="156.6" transform="rotate(-90 170.2 156.6)">11</text>
<text x="78.8" y="166.9" transform="rotate(-90 78.8 166.9)">1</text>
<text x="83.9" y="166.9" transform="rotate(-90 83.9 166.9)">3</text>
<text x="91.5" y="166.9" transform="rotate(-90 91.5 166.9)">4</text>
<text x="96.6" y="166.9" transform="rotate(-90 96.6 166.9)">6</text>
<text x="155" y="166.9" transform="rotate(-90 155 166.9)">7</text>
<text x="160.1" y="166.9" transform="rotate(-90 160.1 166.9)">9</text>
<text x="167.7" y="168.1" transform="rotate(-90 167.7 168.1)">10</text>
<text x="172.8" y="168.1" transform="rotate(-90 172.8 168.1)">12</text>
<text x="118.1" y="184.2" transform="rotate(-90 118.1 184.2)">1</text>
<text x="120.7" y="184.2" transform="rotate(-90 120.7 184.2)">2</text>
<text x="123.2" y="184.2" transform="rotate(-90 123.2 184.2)">3</text>
<text x="187.3" y="262.6">MATERIAL</text>
<text x="238.1" y="262.6">DIMENSIONS IN</text>
<text x="339.2" y="261.6">TITLE</text>
<text x="187.3" y="267.7">MATERIAL THICKNESS</text>
<text x="238.1" y="267.1">TOLERANCE (UNLESS OTHERWISE STATED)</text>
<text x="187.3" y="272.7">DRAWN</text>
<text x="211.4" y="272.7">DATE</text>
<text x="238.1" y="270.4">HOLE DIA = +/-</text>
<text x="238.1" y="273">DIMENSIONAL = +/-</text>
<text x="339.4" y="274.3">DWG. No.</text>
<text x="382.1" y="274.3">ISS</text>
<text x="392.5" y="274.3">Sheet</text>
<text x="187.3" y="277.8">CHECKED</text>
<text x="211.4" y="277.8">DATE</text>
<text x="238.1" y="277.1">MODEL</text>
<text x="19.6" y="282.6">ISS</text>
<text x="34.6" y="282.6">ECO NUMBER</text>
<text x="65.1" y="282.6">DATE</text>
<text x="187.3" y="282.9">APPROVED</text>
<text x="211.4" y="282.9">DATE</text>
</g>
<g font-size="2.3" fill="#ee0e22">
<text x="392.8" y="278.6">4</text>
<text x="397.9" y="278.6">5</text>
</g>
<g font-size="1.8" fill="#00f">
<text x="142" y="104.4" transform="rotate(-90 142 104.4)">RED</text>
<text x="218.2" y="114.6" transform="rotate(-90 218.2 114.6)">RED</text>
<text x="236" y="117.1" transform="rotate(-90 236 117.1)">GREEN</text>
<text x="395.1" y="278.4">of</text>
</g>
<g font-size="1.8">
<text x="289.4" y="283.7">File: J:\MD48\100W Iss3-2\MA100-60-02-3-4.SchDoc</text>
<text x="382.4" y="284">Date: 25/01/2010</text>
</g>
<g font-size="1.4" fill="#00f">
<text x="301.1" y="276">C</text>
<text x="304.3" y="276">MARSHALL AMPLIFICATION PLC</text>
<text x="296.5" y="278">DENBIGH ROAD, BLETCHLEY, MILTON KEYNES, MK1 1DQ.</text>
<text x="301.8" y="280">TEL (01908) 375411 FAX (01908) 376118</text>
</g>
</svg>
